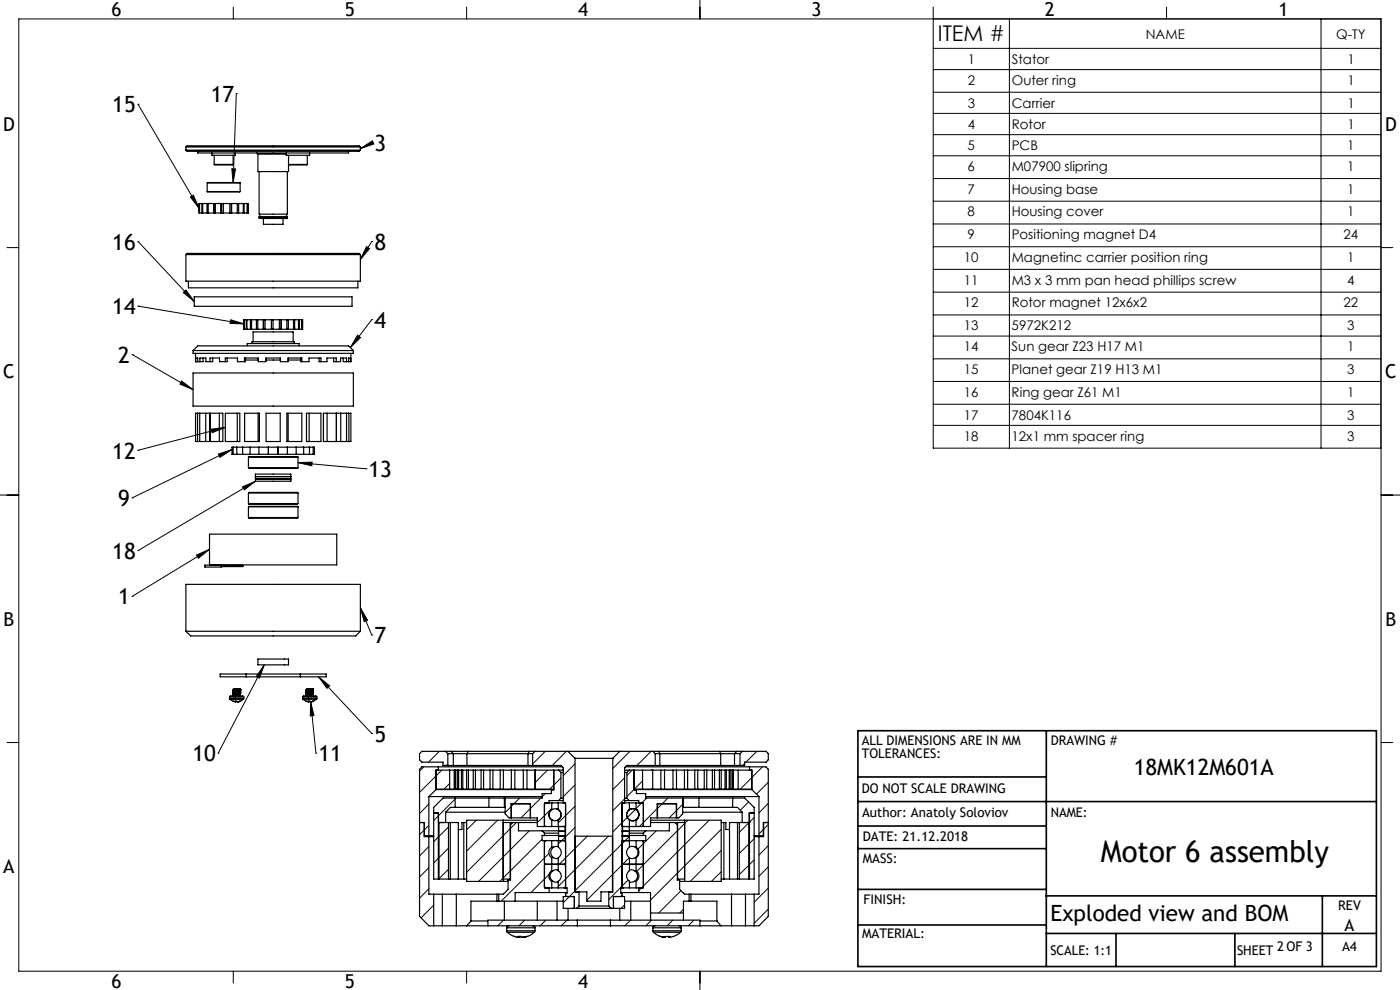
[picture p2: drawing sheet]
<svg xmlns="http://www.w3.org/2000/svg" width="297mm" height="210mm" viewBox="0 0 297 210" stroke-linecap="round" stroke-linejoin="round" font-family="sans-serif">
<g fill="none" stroke="#000" stroke-width=".21">
<path d="M4 4h288.9l.1 202h-289zM49.5 1.5v2.5M50.1 19.8h.1M50.1 19.8l-.6 19M99 1.5v2.5M148.5 0v4M198 14.8h94.9M198 19.6h94.9M198 10.3h94.9M198 1.5v93.6h94.9M214.1 4v91.1M247.5 1.5v2.5"/>
<path d="M280.2 4v91.1M29.3 22.1h.1M29.3 22.1l12.9 22.1M49.2 35.8h.8l-.5 3zM76.4 31.5l2.6-1.6 .3 .6zM78.9 30.3h.1M78.9 30.3l-2.5 1.2M198 24.1h94.9M198 28.6h94.9M198 33h94.9M198 37.9h94.9M1.5 52.5h2.5"/>
<path d="M29.3 51.2h.1M29.3 51.2l11.9 12.8M40.4 41.8l.6-.4 1.2 2.8zM77.8 52.3l.6 .4-2 2.4zM78.9 51.2h.1M78.9 51.2l-2.5 3.9M198 42.7h94.9M198 47.5h94.9M198 52.3h94.9M198 57.1h94.9M293 52.5h2.5M28 75.2h.1"/>
<path d="M28 75.2l13 7.4M29.3 64.9h.1M29.3 64.9l22.5 3.8M38.9 62l.5-.5 1.8 2.5zM48.9 67.8l2.9 .9-3-.1zM75.8 71.1l.7 .5-2.2 2.1zM78.9 67.8h.1M78.9 67.8l-4.6 5.9M198 62h94.9M198 66.8h94.9M198 71.3h94.9M198 76.1h94.9"/>
<path d="M29.3 95.5h.1M38.5 80.8l2.5 1.8-2.8-1.1zM44.8 91l3-.3-2.8 1.1zM46.3 96.3l2.9-1-2.5 1.7zM47.8 90.7l-18.5 4.8M49.2 95.3l-21.2 10.3M63.2 98.1l14.4 1.3M63.2 98.1l3-.1-.1 .8zM77.6 99.4h.1M198 80.9h94.9M198 85.8h94.9M198 90.2h94.9"/>
<path d="M0 105h4M28 105.6h.1M29.3 116.8h.1M41.7 117.7l2.7-1.2-2.3 1.9zM44.4 116.5l-16.4 10M51.4 103.3l2.8-1.2-2.4 1.8zM54.2 102.1l-24.9 14.7M293 105h4M28 126.5h.1M76.4 128.9l1.6 2.6-.7 .4zM76.4 128.9l2.5 5.8M78.9 134.7h.1"/>
<path d="M1.5 157.5h2.5M46.3 159.8h.1M56.1 141l-1.1 2.9-.6-.4zM56.1 141l-9.8 18.8M65.9 148.8l.7 3-.8 .1zM65.9 148.8l1.1 11M67 159.8h.1M67.6 143.6l11.3 12M67.6 143.6l2.3 1.9-.5 .5zM78.9 155.6h.1M93.2 159.4l-2.3 2.3M115.7 159.4l-2.7 2.7"/>
<path d="M120.2 159.4l-3 3M133.6 159.4l-3.6 3.6M138.1 159.4l-3 3M160.5 159.4l-2.2 2.3M293 157.5h2.5M89.9 162.7l-.9 .9M91 175.1l-2 2M91 179.6l-2 2M91 170.6l-2 2M93 177.5l-1 1.1M93.7 163.4l-4.7 4.7M95 162.1l-.3 .3"/>
<path d="M95.1 179.9l-2 2M95.1 175.4l-2 2M95.4 166.2l-1.2 1.2M96.6 169.5l-4.6 4.6M101.1 174l-2.1 2M105.6 174l-6.6 6.5M108.2 175.8l-9.2 9.2M108.4 171.1l-1.2 1.3M109.5 174.5l-1.2 1.2M110.2 169.3l-1.7 1.7M112.3 176.2l-4 4M114.7 169.3l-4.2 4.2"/>
<path d="M115 178l-6.7 6.7M115.7 168.3l-.7 .7M116.1 163.4l-2.5 2.6M117.1 171.5l-3.1 3M119 165l-2.4 2.4M119.9 177.6l-1.5 1.4M122 175.5l-2 2M122 162l-2.5 2.5M122 166.5l-2.5 2.5M122 171l-3.6 3.5M124.6 177.4l-6.2 6.1M129.1 177.4l-10.7 10.6"/>
<path d="M132.5 165l-2.5 2.5M132.5 169.5l-2.5 2.5M133.1 173.4l-3.1 3.1M133.5 177.5l-3.5 3.5M134.1 163.4l-1.1 1.1M134.5 167.5l-1.5 1.5M134.8 171.7l-1.7 1.7M136.3 165.7l-1.7 1.7M137.2 169.3l-2.3 2.2M139.2 176.2l-3.9 3.9M139.4 171.5l-3.8 3.8M141.7 169.3l-2.2 2.2"/>
<path d="M143.5 172l-1.5 1.5M143.7 176.2l-7.2 7.2M144.8 170.6l-1.3 1.3M145.9 174l-2.1 2.2M150.5 174l-6.7 6.7M153 175.9l-9.2 9.3M158 162l-.4 .4M158.8 170.1l-1.7 1.8M158.9 174.5l-2.1 2.1M158.9 179l-2.1 2M158.9 174.5h.1M160 173.4l-1 1"/>
<path d="M160 177.9l-1 1M161.7 162.7l-4.6 4.7M161.9 176l-.9 .9M163 165.9l-2.5 2.5M163 174.9l-1 1M163 179.4l-2 2M163 170.4l-2 2M91 184l-2 2M91 188.5l-2 2M92 192l-2.7 2.7M93 182.1l-1 .9M95.1 184.4l-2 2"/>
<path d="M106.8 195.2l-1.2 1.2M108.2 180.3l-6.7 6.7M108.2 184.7l-2.2 2.3M111.3 195.2l-1.2 1.2M115.8 195.2l-1.2 1.2M116.5 181l-10.2 10.2M116.5 185.5l-3.9 3.8M120.3 195.2l-1.2 1.2M122 189l-2.5 2.5M129.9 185.5l-5.4 5.5M129.9 181l-7.9 7.9M132 183.5l-2 1.9"/>
<path d="M132.5 191.9l-.7 .8M133.2 186.7l-4 4.1M133.5 181.9l-1.3 1.4M133.7 195.2l-1.2 1.2M136.4 183.5l-1.3 1.3M138.2 195.2l-1.2 1.2M142.7 195.2l-1.2 1.2M143.7 185.2l-5.7 5.7M143.7 180.7l-8.2 8.2M144.5 188.9l-4.8 4.8M145 192.9l-.8 .8M147.2 195.2l-1.2 1.2"/>
<path d="M153 180.4l-6.6 6.6M153 184.9l-2.1 2.1M158.9 183.5l-2.1 2M160 182.4l-1 1M163 183.9l-2 2M163 188.4l-3 3M163 192.9l-3 3M49.5 206v2.5M99 206v2.5M148.5 206v4"/>
</g>
<g fill="none" stroke="#000" stroke-width=".35">
<path d="M182 155h110v50h-110zM222 155v50M182 170h110M182 164.8h40M182 175.2h40M182 196.2h40M182 188.7h40M182 180h40M222 190h70M222 198h70M236.7 198v7M262 198v7"/>
<path d="M280.5 190v15"/>
</g>
<path d="M40.4 41.8l.6-.4 1.2 2.8zM49.2 35.8h.8l-.5 3zM75.8 71.1l.7 .5-2.2 2.1zM48.9 67.8l2.9 .9-3-.1zM76.4 31.5l2.6-1.6 .3 .6zM77.8 52.3l.6 .4-2 2.4zM51.4 103.3l2.8-1.2-2.4 1.8zM76.4 128.9l1.6 2.6-.7 .4zM67.6 143.6l2.3 1.9-.5 .5zM56.1 141l-1.1 2.9-.6-.4zM65.9 148.8l.7 3-.8 .1zM41.7 117.7l2.7-1.2-2.3 1.9zM63.2 98.1l3-.1-.1 .8zM46.3 96.3l2.9-1-2.5 1.7zM44.8 91l3-.3-2.8 1.1zM38.5 80.8l2.5 1.8-2.8-1.1zM38.9 62l.5-.5 1.8 2.5z" fill="#000"/>
<g fill="none" stroke="#000" stroke-width=".25">
<path d="M39.4 31.2a1.66 1.66 0 0 1 1.6-.3h35.2l.2 .3M39.4 31.2h37M39.4 31.8h37M39.4 31.8a2.02 2.02 0 0 0 1.7 .3h35.1l.2-.3M39.4 31.2v.6M41.9 32.1v.3h32v-.3M44 38.8h6.9M44 38.8v1.8M44.9 32.4v.5h5v-.5M45.4 34.9h4.1M45.4 32.9v2M49.5 32.9v2"/>
<path d="M50.9 38.8v1.8M54.4 32.4l.3 .3M54.7 32.7h6M54.7 32.7v3.7h6.5v-3.5M55 36.4v9h6v-9M60.7 32.4v.5h5v-.5M61.2 34.9h4zM65.2 32.9v2M76.4 31.2v.6M39.4 54h37M39.4 54v5.6h37v-5.6M39.4 54a1.66 1.66 0 0 1 1.6-.2h35.2l.2 .2"/>
<path d="M40 59.6v1.5h35.9v-1.5M42.2 43.2v2M42.3 43.2h.5M42.3 45.2h.5M42.3 43.2v2M43 43.2h.9M43 45.2h.9M43 43.2h-.2v2h.2M43 43.2v2M44 40.6h6.9M44.2 43.2h1.1M44.2 45.2h1.1"/>
<path d="M44.2 43.2h-.3v2h.3M44.2 43.2v2M45.7 43.2h1.1M45.7 45.2h1.1M45.7 43.2h-.3l-.1 2h.4M45.7 43.2v2M46.8 43.2h.2M46.8 45.2h.2M46.8 43.2v2M47 43.2h.4M47 45.2h.4M47 43.2v2"/>
<path d="M47.4 43.2h1.4M47.4 45.2h1.4M47.4 43.2v2M48.8 43.2h.3M48.8 45.2h.3M48.8 43.2v2M49.1 43.2h.1M49.1 43.2v2M49.1 45.2h.1M49.2 43.2h1.1M49.2 45.2h1.1M50.3 43.2h.3"/>
<path d="M50.3 45.2h.3M50.3 43.2v2M50.6 43.2v2M50.7 43.2h.9M50.7 45.2h.9M51.6 43.2h.2v2h-.2M51.6 43.2v2M51.9 43.2h.5M51.9 45.2h.5M52.4 43.2v2M52.6 43.2h.1v2h-.1M55 46.2v-.2h6v.2"/>
<path d="M55 46.2h6M55 46.2l.1 .1h5.7l.2-.1M55.1 45.4v.6M55.9 46.3v1.3h4.1v-1.3M60.8 45.4v.6M41 74.4l.9-1h32l1.1 1M41 74.4h34M41 74.4v.6h34v-.6M41 79.1h34v7h-34zM41.2 63h33.5v2h-33.5zM41.5 75.9h.4v.8M41.5 76.7h.1"/>
<path d="M41.5 75v1.7M41.5 76.7h.4M41.9 76.7h.5M42.4 76.7v-.8h1.3v.8h.9M43.1 75.9v.8h-.7M44.6 76.7v-.8h2v.8h1.2M45.1 75.9v.8h-.5M47.8 76.7v-.8h2.6v.8h1.5M48.2 75.9v.8h-.4M51.7 67.8v2M51.8 69.8h.4M51.8 67.8h.4"/>
<path d="M51.8 67.8v2M51.9 76.7v-.8h2.9v.8h1.6v-.8h3.1v.8h1.6v-.8h2.9v.8M52.1 76.4h2.7M52.1 75.9v.8h-.2M52.4 69.8h.7M52.4 67.8h.7M52.4 67.8h-.2v2h.2M52.4 67.8v2M52.5 73.4v-.5h11v.5M53.4 69.8h1M53.4 67.8h1M53.4 67.8h-.3v2h.3"/>
<path d="M53.4 67.8v2M53.4 72.9v-.4h9v.4M53.7 72.5v-2.1h8.5v2.1M54.7 69.8h1.1M54.7 67.8h1.1M54.7 67.8h-.3v2h.3M54.7 67.8v2M55.9 69.8h.3M55.9 67.8h.3M55.9 67.8v2M56.2 69.8h1.4M56.2 67.8h1.4"/>
<path d="M56.2 67.8v2M56.4 76.4h3.1M57.6 69.8h.3M57.6 67.8h.3M57.6 67.8v2M57.9 69.8h1.4M57.9 67.8h1.4M57.9 67.8v2M59.3 69.8h.3M59.3 67.8h.3M59.3 67.8v2M59.6 67.8h.1"/>
<path d="M59.6 67.8v2M59.6 69.8h.1M59.7 69.8h1.2M59.7 67.8h1.2M59.7 67.8v2M60.9 67.8h.3v2h-.3M60.9 67.8v2M61.1 76.4h2.7M61.2 69.8h1.1M61.2 67.8h1.1M62.3 69.8h.2M62.3 67.8h.2"/>
<path d="M62.3 67.8v2M62.5 67.8v2M62.5 69.8h.8M62.5 67.8h.8M63.3 67.8h.2v2h-.2M63.3 67.8v2M63.5 69.8h.5M63.5 67.8h.5M63.8 75.9v.8h.2M64 67.8v2M64 76.7h1.5v-.8h2.6v.8M64.1 67.8v2"/>
<path d="M67.7 75.9v.8h.4M68.1 76.7h1.3v-.8h1.9v.8M70.8 75.9v.8h.5M71.3 76.7h.9v-.8h1.3v.8M72.8 75.9v.8h.7M73.5 76.7h.5M74 76.7v-.8h.4v.8M74 76.7h.4M74.4 75v1.7M41.5 87.7h5.8v6h-5.8zM41.9 87.7v6M42.4 87.7v6"/>
<path d="M43.6 87.7v6M44.5 87.7v6M44.6 87.7v6M46.5 87.7v6M47.8 87.7h3.1v6h-3.1zM49.5 94.9h.7M49.5 96.4h.7M49.5 94.9h-.3v1.5h.3M49.5 94.9v1.5M50.2 94.9h1.3M50.2 96.4h1.3M50.2 94.9v1.5"/>
<path d="M50.3 87.7v6M51.5 94.9h1.6M51.5 96.4h1.6M51.5 94.9v1.5M51.9 87.7h3.1v6h-3.1zM52.7 99.2h10.5M52.7 97h10.5M52.7 99.2l.1 .2h10.3l.1-.2M52.7 97v2.2M53.1 94.9h1.8M53.1 96.4h1.8M53.1 94.9v1.5"/>
<path d="M54.8 87.7v6M54.9 94.9h2M54.9 96.4h2M54.9 94.9v1.5M56.4 87.7h3v6h-3zM56.9 96.4h2M56.9 94.9h2M56.9 94.9v1.5M58.9 94.9h2.1M58.9 96.4h2.1M58.9 94.9v1.5M60.9 87.7h3.1v6h-3.1z"/>
<path d="M61 96.4h1.8M61 94.9h1.8M61 94.9v1.5M61.1 87.7v6M62.8 94.9h1.6M62.8 96.4h1.6M62.8 94.9v1.5M63.2 97v2.2M64.4 96.4h1.3M64.4 94.9h1.3M64.4 94.9v1.5M65 87.7h3.1v6h-3.1z"/>
<path d="M65.6 87.7v6M65.7 96.4h.7M65.7 94.9h.7M65.7 94.9v1.5M66.4 94.9h.3v1.5h-.3M66.4 94.9v1.5M68.6 87.7h5.8v6h-5.8zM69.4 87.7v6M71.4 87.7v6M72.3 87.7v6M73.5 87.7v6M74 87.7v6"/>
<path d="M43.5 119.9h3.5v.4h-3.5zM44.5 113.3h26.9v6.5h-26.9zM47 119.9h.3M47.3 119.9h.5M47.3 119.9v.3M47.8 119.9h3.7M47.8 119.9v.3M51.4 120h.1v.2zM52.7 109.8h10.5M52.7 107.5h10.5M52.7 109.8l.1 .1h10.3l.1-.1M52.7 104.6h10.5"/>
<path d="M52.7 104.6l.1-.2h10.3l.1 .2M52.7 106.8h10.5M52.7 106.8l.1 .2h10.3l.1-.2M52.7 104.6v2.2M52.7 107.5v2.3M54.2 101.1h7.5zM54.2 100.6h7.5v1.5h-7.5zM54.2 101.6h7.5zM63.2 104.6v2.2M63.2 107.5v2.3M39.4 133.9h37M39.4 133.9v-9.9h37v9.9"/>
<path d="M39.4 133.9l1.1 1h35l.9-1M47 120.2h.3M47.3 120.2h.5M47.8 120.2h3.7M54.7 139.8h6.5v1.2h-6.5zM48.7 147.8l.1-.2h2.8l.1 .2M48.7 148.2l.1 .1M48.7 147.8h3M48.7 148.2h3M48.7 147.8v.4M48.8 148.3l.7 .5M48.8 148.3h2.8"/>
<path d="M49.5 146.5h.1l-.1 .2M49.5 146.7l.1 .1M49.5 147l.1 .1M49.5 147.2l.1 .1M49.5 147.5h.1M49.5 146.4h.1M49.5 147.2h.1M49.5 147.5l.1 .1M49.5 147h.1M49.5 146.7h.1M49.5 146.5h.1M49.5 146.4v.1"/>
<path d="M49.5 146.9v.1M49.5 146.3h.1M49.5 146.2h.1M49.5 148.8h.4M49.5 148.8h.1M49.5 146.2l.1 .1M49.6 146.8l-.1 .1M49.6 147.1l-.1 .1M49.6 147.3l-.1 .1M49.6 146.3l-.1 .1M49.6 147.6h-.1M49.6 146.8h.1"/>
<path d="M49.6 147.5v.1M49.6 146.5l1.2-.1-1.2 .2M49.6 146.8l1.2-.1zM49.6 147.5l1.2-.1zM49.9 148.8h.1M50 148.8h.1M50 148.8h-.1M50 147.4l-.5 .1M50 147.1l-.5 .1M50 146.9l-.5 .1M50 146.6l-.5 .1M50 146.4h-.5"/>
<path d="M50 146.9h-.5M50 147.3l-.5 .1M50 146.4h.1M50 146.6h.1M50 146.9h.1M50 147.1h.1M50 147.3v.1M50 147.6h.1M50 147.6h-.2M50.1 146.2h-.6M50.1 146.2l-.5 .1M50.1 146.2h.7l-1.2 .1"/>
<path d="M50.1 146.2h.1M50.1 148.8h.1M50.2 148.8h-.1M50.4 148.8h.1M50.5 148.8h.1M50.6 148.8h.1M50.8 146.9l-1.2 .1M50.8 147.2l-1.2 .1M50.8 147l-1.2 .1M50.8 146.4l.1 .1M50.8 146.7l.1 .1M50.8 146.9l.1 .1"/>
<path d="M50.8 147.2l.1 .1M50.8 147.5h.1M50.8 146.2l.1 .1M50.8 146.2h.1M50.8 146.4h.1M50.8 146.2h-1.3M50.8 146.1l-.7 .1M50.8 146.7h.1M50.8 147.4v.1M50.9 148.8h-.3M50.9 148.8h-1M50.9 146.6l-.1 .1"/>
<path d="M50.9 146.8l-.1 .1M50.9 147.1l-.1 .1M50.9 147.3l-.1 .1M50.9 147.5l-.1 .1zM50.9 146.3l-.1 .1M50.9 146.3h.1M50.9 147.1h.1M50.9 146.8h.1M50.9 146.6h.1M50.9 146.3l-.9 .1M50.9 147.6h-.6M50.9 147.3l-.9 .1"/>
<path d="M50.9 147.1h-.9M50.9 146.8l-.9 .1M50.9 146.6h-.9M50.9 147.5l-.9 .1M50.9 146.5l-.9 .1M50.9 147l-.9 .1M50.9 147.3h-.9M50.9 146.5v.1M50.9 147v.1M50.9 147.3h.1M51.6 148.3l-.7 .5M51.7 148.2l-.1 .1"/>
<path d="M51.7 147.8v.4M52.2 143h-5.5v.6h5.5M52.2 143v.6M52.2 143h11.5M52.2 143.6h11.5M63.7 143h5.5v.6h-5.5M63.7 143v.6M64.2 147.8l.1-.2h2.8l.1 .2M64.2 148.2l.1 .1M64.2 147.8h3M64.2 148.2h3M64.2 147.8v.4"/>
<path d="M64.3 148.3l.7 .5M64.3 148.3h2.8M64.9 146.5l.2 .1M64.9 146.8l.2 .1M64.9 147l.2 .1M64.9 147.3h.2M64.9 147.5l.2 .1M64.9 146.3l.2 .1M64.9 146.5h.2M64.9 146.7l.2 .1M64.9 147h.2M64.9 147.2l.2 .1"/>
<path d="M64.9 147.5h.2M64.9 146.4h.1M64.9 147.5h.1M64.9 147.3h.1M64.9 147h.1M64.9 146.8h.1M64.9 146.5h.1M64.9 146.7h.1M64.9 147.2h.1M64.9 146.7v.1M64.9 146.9v.1M64.9 147.2v.1"/>
<path d="M64.9 147.4v.1M65 148.8h.4M65 148.8h.1M65 146.7h-.1M65 147h-.1M65 147.5h-.1M65 146.2l.1 .1M65 146.2v.1M65 146.5h-.1M65.1 146.3h-.1M65.1 147.5h-.2M65.1 147.2l-.2 .1"/>
<path d="M65.1 147h-.2M65.1 146.7l-.2 .1M65.1 146.6l-.2 .1M65.1 146.8l-.2 .1M65.1 147.1l-.2 .1M65.1 147.3l-.2 .1M65.1 147.6h-.1M65.1 146.3l-.2 .1M65.1 146.3h.1M65.1 146.5v.1M65.1 146.8h.1M65.1 147v.1"/>
<path d="M65.1 147.3h.1M65.1 147.5v.1M65.4 148.8h.1M65.4 148.8h.5M65.5 148.8h.1M65.5 147.1h1l-.2 .1M65.5 146.4l1-.1-.2 .1M65.5 146.4h-.5M65.5 146.6l-.5 .1M65.5 146.9h-.5M65.5 147.1l-.5 .1M65.5 147.3l-.5 .1"/>
<path d="M65.5 147.4l-.5 .1M65.5 146.9l-.5 .1M65.5 146.2h-.5M65.5 146.4h.1M65.5 146.6h.1M65.5 146.9h.1M65.5 147.1h.1M65.5 147.3v.1M65.5 147.6h.1M65.5 147.6h-.2M65.5 146.2h.1M65.6 146.2l-.5 .1"/>
<path d="M65.6 148.8h.1M65.7 148.8h-.1M65.9 148.8h.1M66 148.8h.1M66.1 148.8h.1M66.3 146.4l.2 .1M66.3 146.7l.2 .1M66.3 147h.2M66.3 147.2l.2 .1M66.3 147.5h.2M66.3 146.2l.2 .1M66.3 146.2h.1"/>
<path d="M66.3 146.4h.1M66.3 146.2l-1.2 .1M66.3 146.4l-1.2 .2M66.3 146.7l-1.2 .1M66.3 147l-1.2 .1M66.3 147.2l-1.2 .1M66.3 147.5l-1.2 .1M66.3 146.4l-1.2 .1M66.3 146.9l-1.2 .1M66.3 147.4l-1.2 .1M66.3 146.2h-.7M66.3 146.7h.1"/>
<path d="M66.3 146.9v.1M66.3 147.2h.1M66.3 147.4v.1M66.3 147.4h.1M66.3 146.1h.1M66.3 146.1l-.8 .1M66.3 146.1v.1M66.4 146.2h-.1M66.4 146.2h-1.4M66.4 146.4l-.1 .1M66.4 146.7h-.1M66.4 146.9l-.1 .1"/>
<path d="M66.4 147.2h-.1M66.4 147.4l-.1 .1M66.4 147.4h-.1M66.4 147.1l-.1 .1M66.4 146.4h-.1M66.4 146.6h-.1M66.4 146.9h-.1M66.4 147.1h-.1M66.4 148.8h-.3M66.4 148.8h-.4M66.4 146.5l-.9 .1M66.4 146.8l-.9 .1"/>
<path d="M66.4 147l-.9 .1M66.4 147.3h-.9M66.4 147.5l-.9 .1M66.4 147.6h-.6M66.4 147.3l-.9 .1M66.4 146.6h-.9M66.4 146.6h.1M66.4 146.9h.1M66.4 147.1h.1M66.4 147.3h.1M66.4 147.6h.1M66.4 146.4h.1"/>
<path d="M66.4 146.3h.1M66.5 146.6l-.2 .1M66.5 146.8l-.2 .1M66.5 147.3l-.2 .1M66.5 147.6h-.1M66.5 146.5l-.2 .2M66.5 146.3l-1 .1M66.5 146.3v.1M66.5 147v.1M66.5 147.3v.1M66.5 147.5l-.1 .1M67.1 148.3l-.7 .5"/>
<path d="M67.2 148.2l-.1 .1M67.2 147.8v.4M94.5 159.4h1.2M94.5 159.4h-5l-.5 .5v1.3l.5 .5h4.5v.7h1M94.5 159.4l.5 .5M95 159.9h1.2M95 159.9v2.5M95.7 159.4h3.6M95.7 159.4l.5 .5M96.2 159.9h2.9M96.2 159.9v2.5M99.1 159.9h12.9"/>
<path d="M99.1 159.9v2.5M99.3 159.4h13M99.3 159.4l-.2 .5M112 159.9h1M112 159.9v2.5M112.3 159.4h1.2M112.3 159.4l-.3 .5M113 159.9v2.5M113.5 159.4h7M113.5 159.4l-.5 .5M120.5 159.4h11M120.5 159.4l1.5 1.5"/>
<path d="M131.5 159.4h7M131.5 159.4l-1.5 1.5M138.5 159.4h1.2M138.5 159.4l.5 .5M139 159.9h1M139 159.9v2.5M139.7 159.4h12.9M139.7 159.4l.3 .5M140 159.9v2.5M140 159.9h12.9M152.6 159.4h3.7M152.6 159.4l.3 .5"/>
<path d="M152.9 159.9h2.9M152.9 159.9v2.5M155.8 159.9h1.2M155.8 159.9v2.5M156.3 159.4h1.2M156.3 159.4l-.5 .5M157 159.9v2.5M157.5 159.4h5l.5 .5v1.3l-.5 .5h-4.5v.7h-1M157.5 159.4l-.5 .5M89 174.5h1v2.8h1M90 174.5v3h1M91 169h24"/>
<path d="M91 177.3h1M91 177.5h1M91 169v8.3M91 177.5v12.2h1M92 172.5h1v2h4.2v12M92.5 167.5h25M92.5 167.4h3.9v-4h-3.9v4.1M92.5 167.5l-1.5 1.5M93 162.7h26.3M93 162.7h-3.5l-.5 .5v31.2l2 2h1M93 162.7v.7M93 172.5v14"/>
<path d="M93.1 174.5v12M94.5 172.3h12.7M94.5 172.3v2.2M95 162.4h1.2M95.1 174.5v12M95.4 163.4v4M95.5 174.5v12M96.2 162.4h2.9M96.4 163.4v4M96.5 163.4h.1M96.5 167.4h.1M96.6 171.3h7.1"/>
<path d="M96.6 169.3h7.1M96.6 169.3v2M96.6 169.3h-2.6l-2 2v15.2h1M96.6 171.3h-1.1l-1 1M96.6 163.4v4M96.8 163.4h.3M96.8 167.4h.3M97.1 163.4h.2v4h-.2M97.1 163.4v4M97.4 163.4h.5M97.4 167.4h.5M97.9 163.4h.3v4h-.3"/>
<path d="M97.9 163.4v4M98.2 163.4h.8M98.2 167.4h.8M98.4 174.5v12M99 167.4h.4M99 163.4h.4M99 174.5h-1v1.5h-.8M99 163.4v4M99.1 162.4h12.9M99.4 163.4v4M99.4 163.4h1M99.4 167.4h1"/>
<path d="M100.4 163.4h.5v4h-.5M100.4 163.4v4M100.9 163.4h1.2M100.9 167.4h1.2M102.1 163.4h.5v4h-.5M102.1 163.4v4M102.7 167.4h1.3M102.7 163.4h1.3M103.7 171.3h3.3M103.7 169.3h3.3M103.7 169.3v2M104 163.4h.6v4h-.6"/>
<path d="M104 163.4v4M104.6 167.4h1.5M104.6 163.4h1.5M106.1 163.4h.7v4h-.7M106.1 163.4v4M106.8 174h7.2M106.8 174h-7.8v13h7.8M106.8 174v13M106.8 174.5h1.4M106.9 167.4h1.6M106.9 163.4h1.6M107 169.3v2"/>
<path d="M107 171.3h.2M107.2 169.3v3.3l.8 .9h6v1.8h1.5M108.2 174.5h.6M108.2 174.5v12M108.4 173.5h.1M108.4 173.5v-3h4.1v3M108.5 163.4h.7v4h-.7M108.5 163.4v4M108.8 174.5h1.2M108.8 174.5l-.5 .5v11.7h-.5v2l-1 1h-1M109.3 167.4h1.7M109.3 163.4h1.7"/>
<path d="M110 174.5h4M110 174.5v1.7h5M111 163.4h.8v4h-.8M111 163.4v4M111.9 167.4h1.6M111.9 163.4h1.6M112 162.4h1M112.5 170.5v3M113 162.4h6l.5 .5v7.4M113.6 163.4v4M115 176.2h3.5M115 176.2l.5 .5"/>
<path d="M115.5 176.7h3M115.5 177.2h3M115.5 178.3h.2M115.5 175.3h.2M115.5 177.2h-.5v1.1h.5M115.5 176.7v.5M115.5 178.3v10h1.6M115.5 175.1l.2 .2M115.7 175.3h1.4M115.7 178.3h1.4M115.7 170.3l-.2 .3M115.7 178.3l-.2 .3"/>
<path d="M117.1 173.9h.1M117.1 171.7a1.32 1.32 0 0 0 0 2.2M117.1 171.7h.1M117.1 170.3h1.3M117.1 175.3h1.3M117.1 179.7a1.32 1.32 0 0 0 0 2.2M117.1 179.7h.3M117.1 178.3h1.3M117.1 170.3h-1.6v5M117.1 170.3v1.4M117.1 173.9v1.4M117.1 178.3v1.4"/>
<path d="M117.5 163.4v4.2h-.5v.7h-2v1h-8M118.1 174l.3 .1M118.4 171.5l-.3 .1M118.4 179.6a1.3 1.3 0 0 0-1.6 1.2 1.3 1.3 0 0 0 1.6 1.3M118.4 170.3v1.4a1.28 1.28 0 0 1 0 2.2v1.4M118.4 178.3v1.4a1.28 1.28 0 0 1 0 2.2v2.8a1.28 1.28 0 0 1 0 2.2v1.4M118.4 175.3h1.5M118.4 178.3h1.5M118.4 170.3h1.6v18M118.5 176.3h1.5M118.5 177.3h1.5M118.5 169.8h1"/>
<path d="M118.5 163.4h1M118.5 163.4h-5v4h4M118.5 175.3v3M118.5 169.8h-2v.5M118.5 163.4l.5 .5M119 169.3h.5M119 163.9h.5M119 169.3l-.5 .5M119 163.9v5.4M119.7 170.3l.3 .3M119.7 178.3l.3 .3M119.9 175.3h.1"/>
<path d="M119.9 178.3h.1M119.9 175.3v3M120 175.1l-.3 .2M122 160.9h8M122 160.9v28.3h2.5v2h3v-2h2.5v-28.3M132 175.3h.1M132 176.3h1.5M132 178.3h.1M132 177.3h1.5M132 175.1l.3 .2M132.1 175.3v3M132.1 175.3h1.4"/>
<path d="M132.1 178.3h1.4M132.3 170.3l-.3 .3M132.3 178.3l-.3 .3M132.5 163.4h1M132.5 169.3h.5M132.5 169.8h1M132.5 163.9h.5M132.7 162.7h26.3M133 169.3l.5 .5M133 163.9v5.4M133.5 176.7h3M133.5 176.2h3.5"/>
<path d="M133.5 177.2h3M133.5 175.3v3M133.5 163.4h2.8M133.5 169.8h2v.5M133.5 163.4l-.5 .5M133.5 171.7a1.31 1.31 0 0 1 2 1.1 1.31 1.31 0 0 1-2 1.1M133.5 179.6a1.31 1.31 0 0 1 1.9 1.2 1.31 1.31 0 0 1-1.9 1.2M133.5 170.3h1.4M133.5 175.3h1.4M133.5 171.7a1.32 1.32 0 0 0 0 2.2M133.5 178.3h1.4M133.5 178.3v1.4a1.32 1.32 0 0 0 0 2.2v2.8a1.32 1.32 0 0 0 0 2.2v1.4"/>
<path d="M133.5 171.7h.1M133.5 170.3h-1.5v18M133.5 170.3v1.4M133.5 173.9v1.4M133.6 174h-.1M134.5 167.5h25M134.5 167.4h1.8M134.5 163.4v4.2h.5v.7h2v1h8M134.8 179.7h.1M134.9 173.9h.1M134.9 171.7h.1M134.9 171.7a1.32 1.32 0 0 1 0 2.2"/>
<path d="M134.9 179.7a1.32 1.32 0 0 1 0 2.2M134.9 175.3h1.3M134.9 178.3h1.3M134.9 170.3h1.6v5M134.9 170.3v1.4M134.9 173.9v1.4M134.9 178.3v1.4M136.2 178.3h.3M136.2 175.3h.3M136.2 170.3l.3 .3M136.2 178.3l.3 .3M136.3 163.4h2.2v4h-2.2"/>
<path d="M136.3 163.4v4M136.5 177.2h.5v1.1h-.5M136.5 176.7v.5M136.5 178.3v10h-1.6M136.5 175.1l-.3 .2M137 169h24M137 176.2l-.5 .5M138 174.5h4M138 174h7.2M138.3 167.4h1.8M138.3 163.4h1.8M139 162.4h1"/>
<path d="M139 162.4h-6l-.5 .5v7.4M139.4 173.5h.1M139.4 173.5h-1.4v1.8h-1.5M139.4 173.5v-3h4.1v3M139.5 170.5v3M140 162.4h12.9M141 167.4h1.7M141 163.4h1.7M141 163.4h-.8v4h.8M141 163.4v4M142 174.5h1.2M142 174.5v1.7h-5"/>
<path d="M143.2 174.5h.6M143.2 174.5l.5 .5v11.7h.5v2l1 1h1M143.5 170.5v3M143.5 167.4h1.6M143.5 163.4h1.6M143.5 163.4h-.7v4h.7M143.5 163.4v4M143.8 174.5h1.4M143.8 174.5v12M144.8 172.3h12.6M144.8 169.3v3.3l-.8 .9h-4.5M144.8 171.3h.2"/>
<path d="M145 171.3h3.3M145 169.3h3.3M145 169.3v2M145.2 174h7.8v13h-7.8M145.2 174v13M145.9 167.4h1.5M145.9 163.4h1.5M145.9 163.4h-.7v4h.7M145.9 163.4v4M148 167.4h1.3M148 163.4h1.3M148 163.4h-.6v4h.6"/>
<path d="M148 163.4v4M148.3 171.3h7.1M148.3 169.3h7.1M148.3 169.3v2M149.9 163.4h-.5v4h.5M149.9 163.4h1.2M149.9 167.4h1.2M149.9 163.4v4M151.6 163.4h-.5v4h.5M151.6 163.4h1M151.6 167.4h.9M151.6 163.4v4"/>
<path d="M152.9 162.4h2.9M153 163.4h-.4v4h.4M153 174.5h1v1.5h.8M153 163.4h.7M153 167.4h.7M153 163.4v4M153.6 174.5v12M154.1 163.4h-.3v4h.3M154.1 163.4h.5M154.1 167.4h.5M154.1 163.4v4M154.9 163.4h-.2v4h.2"/>
<path d="M154.9 163.4h.3M154.9 167.4h.3M154.9 163.4v4M155.4 163.4v4M155.4 163.4h4.1v4.1M155.4 167.4h4.1M155.4 169.3h2.6l2 2v15.2h-1M155.4 171.3h1.1l.9 1M155.4 169.3v2M155.6 163.4v4M155.8 162.4h1.2M156.5 174.5v12"/>
<path d="M156.6 163.4v4M156.8 174.5v12M157.4 172.3v2.2M158.9 174.5v12M159 162.7h3.5l.5 .5v31.2l-2 2h-1M159 162.7v.7M159 172.5v14M159.5 167.5l1.5 1.5M160 177.3h1M160 177.5h1M160 172.5h-1.1v2h-4.1v12M161 169v8.3"/>
<path d="M161 177.5v12.2h-1M162 174.5v3h-1M163 174.5h-1.1v2.8h-.9M92 189.7h1.8M92 196.4h1.8M92 189.7v6.7M93 186.5h.1M93.1 186.5h5.9M93.8 189.7h3M93.8 196.4h3M93.8 189.7v6.7M96.8 196.4h2.2"/>
<path d="M96.8 189.7h8.6M96.8 189.7v6.7M99 196.4h4.5M99.9 195.4h3.6M99.9 195.4l-.9 1M103.5 196.4h19M105.4 191.2h.4M105.4 189.7h.4M105.4 191.2h-5.5v4.2M105.4 189.7v1.5M105.8 191.2h3.5M105.8 189.7v1.5"/>
<path d="M106.8 187h1M106.8 186.5h1.4M107 191.2v4M107.5 197.4l.1 .4M107.5 196.8h6M107.5 197.4h6M107.5 196.8v.6M107.6 197.8l1.4 .8M107.6 197.8h5.7M108 196.4l-.4 .1-.1 .3M108.2 186.5h.1M109 198.6l1 .2"/>
<path d="M109 198.6h.1M109.3 191.2h10.2M109.9 198.8h.2M110 198.8l-.2-.2a.86 .86 0 0 1 1 .2h.3M110 198.6v.2M110.1 198.6v.2M110.3 198.8h-.2M110.3 198.6v.2M110.4 198.6l-.1 .2M111.1 198.8h.1M111.3 198.8h-.2M111.3 198.7v.1"/>
<path d="M111.9 198.6l-.6 .2M111.9 198.6l-.8 .2M113 196.4l.3 .1 .2 .3M113.3 197.8l-1.4 .8M113.5 197.4l-.2 .4M113.5 196.8v.6M114 191.2v4M115.5 183.1l.2 .2M115.5 188.1l.2 .2M115.7 183.3h4M115.7 183.3l-.2 .3M116.5 189.3h3.8"/>
<path d="M116.5 189.3h-7.2v1.9M116.5 188.3v1M117.1 181.9h.3M117.1 186.9h.2M117.1 184.7a1.32 1.32 0 0 0 0 2.2M117.1 184.7h.2M117.1 188.3h1.3M117.1 181.9v2.8M117.1 186.9v1.4M118.2 191.2v4M118.4 184.6a1.31 1.31 0 0 0-1.7 1.2 1.31 1.31 0 0 0 1.7 1.3M118.4 188.3h1.3"/>
<path d="M119.7 183.3h.3M119.7 188.3h.3M119.7 183.3l.3 .3M120 188.3h.3v1.1h-.3v.5l.2 .3M120 183.1l-.3 .2M120 188.1l-.3 .2M120.5 192.7v2.5M121.8 192.7v-2.5h-2.3v2.5h2.8M122 189.2v-11.8h7.9v11.8M122.3 192.7h7.3M122.5 195.2h7M122.5 196.4h7"/>
<path d="M122.5 195.2h-19v1.2M122.5 195.2v1.2M122.8 192.2h6.4M122.8 192.2l-.5 .5M122.8 189.2v3M129.2 192.2l.4 .5M129.2 189.2v3M129.5 196.4h19M129.5 195.2v1.2M129.5 195.2h19v1.2M129.6 192.7h2.9v-2.5h-2.4v2.5M131.5 192.7v2.5"/>
<path d="M131.7 189.3h3.8M132 183.3h.3M132 188.3h.3M132 188.3h-.3v1.1h.3v.5l-.3 .3M132 183.1l.3 .2M132 188.1l.3 .2M132.3 183.3h3.9M132.3 188.3h1.2M132.3 183.3l-.3 .3M132.5 191.2h5.5M133.5 184.6a1.32 1.32 0 0 1 1.8 1.2 1.32 1.32 0 0 1-1.8 1.3M133.5 188.3h1.4"/>
<path d="M133.8 191.2v4M134.6 186.9h.3M134.6 184.7h.3M134.8 181.9h.1M134.9 184.7a1.32 1.32 0 0 1 0 2.2M134.9 181.9v2.8M134.9 186.9v1.4M135.5 189.3h2.5v5.9M135.5 188.3v1M136.2 183.3l.3 .3M136.5 183.1l-.3 .2M136.5 188.1l-.3 .2"/>
<path d="M138 193.7h7M138.5 197.4l.1 .4M138.5 197.4h6M138.5 196.8h6M138.5 196.8v.6M138.6 197.8l1.5 .8M138.6 197.8h5.8M138.9 196.4l-.3 .1-.1 .3M140.1 198.6l.9 .2a.69 .69 0 0 1 .9-.1v.1M140.1 198.6l.6 .2M140.7 198.8h.3M140.7 198.8h.1"/>
<path d="M141 198.8h.1M141.8 198.6l.1 .2M141.9 198.8h.1M141.9 198.8v-.2v.2M142 198.8h.1M143.7 186.5h.1M143.8 186.5h1.4M144 196.4l.4 .1 .1 .3M144.2 187h1M144.4 197.8a3.7 3.7 0 0 1-2.4 1h-.1M144.5 197.4l-.1 .4M144.5 196.8v.6"/>
<path d="M146.2 191.2h.4M146.2 189.7h.4M146.2 191.2h-1.2v4M146.2 189.7v1.5M146.6 189.7h8.6M146.6 191.2h5.5v4.2M146.6 189.7v1.5M148.5 195.4h3.6M148.5 196.4h4.5M152.1 195.4l.9 1M153 196.4h2.2M153 186.5h5.9"/>
<path d="M155.2 189.7h3M155.2 196.4h3M155.2 189.7v6.7M158.2 189.7h1.8M158.2 196.4h1.8M158.2 189.7v6.7M158.9 186.5h.1M160 189.7v6.7"/>
<circle cx="117.8" cy="172.8" r="1.27"/>
<circle cx="134.2" cy="172.8" r="1.27"/>
</g>
<text font-size="6.3" x="233.5" y="182.9">Motor 6 assembly</text>
<g font-size="4.7">
<text x="23.8" y="23.8">15</text>
<text x="44.7" y="21.6">17</text>
<text x="79.4" y="32.1">3</text>
<text x="23.8" y="53">16</text>
<text x="79.4" y="53">8</text>
<text x="23.8" y="66.7">14</text>
<text x="79.4" y="69.6">4</text>
<text x="25.1" y="76.9">2</text>
<text x="23.8" y="97.3">12</text>
<text x="78.2" y="101.2">13</text>
<text x="25.1" y="107.3">9</text>
<text x="23.8" y="118.5">18</text>
<text x="25.1" y="128.2">1</text>
<text x="79.4" y="136.5">7</text>
<text x="40.8" y="161.5">10</text>
<text x="67.6" y="161.5">11</text>
<text x="79.4" y="157.4">5</text>
<text x="240.5" y="164.3">18MK12M601A</text>
<text x="222.8" y="195.3">Exploded view and BOM</text>
</g>
<text font-size="4.6" x="199" y="8.7">ITEM #</text>
<g font-size="4.1">
<text x="23.7" y="3.4">6</text>
<text x="73.2" y="3.4">5</text>
<text x="122.7" y="3.4">4</text>
<text x="172.2" y="3.4">3</text>
<text x="221.7" y="3.4">2</text>
<text x="271.2" y="3.4">1</text>
<text x=".7" y="27.8">D</text>
<text x="293.8" y="27.8">D</text>
<text x=".7" y="80.3">C</text>
<text x="293.9" y="80.3">C</text>
<text x=".7" y="132.8">B</text>
<text x="293.9" y="132.8">B</text>
<text x=".7" y="185.3">A</text>
<text x="23.7" y="209.6">6</text>
<text x="73.2" y="209.6">5</text>
<text x="122.7" y="209.6">4</text>
</g>
<text font-size="3.5" x="285.2" y="197.4">A</text>
<g font-size="2.8">
<text x="243.1" y="8.2">NAME</text>
<text x="283.5" y="8.2">Q-TY</text>
<text x="205.3" y="18">2</text>
<text x="205.3" y="13.6">1</text>
<text x="214.6" y="18">Outer ring</text>
<text x="214.7" y="13.6">Stator</text>
<text x="285.8" y="18">1</text>
<text x="285.8" y="13.6">1</text>
<text x="205.3" y="22.9">3</text>
<text x="214.6" y="22.9">Carrier</text>
<text x="285.8" y="22.9">1</text>
<text x="205.3" y="27.4">4</text>
<text x="214.6" y="27.4">Rotor</text>
<text x="285.8" y="27.4">1</text>
<text x="205.3" y="31.8">5</text>
<text x="214.6" y="31.8">PCB</text>
<text x="285.8" y="31.8">1</text>
<text x="205.3" y="41.1">7</text>
<text x="205.3" y="36.2">6</text>
<text x="214.6" y="41.1">Housing base</text>
<text x="214.6" y="36.2">M07900 slipring</text>
<text x="285.8" y="41.1">1</text>
<text x="285.8" y="36.2">1</text>
<text x="205.3" y="45.9">8</text>
<text x="214.6" y="45.9">Housing cover</text>
<text x="285.8" y="45.9">1</text>
<text x="205.3" y="50.7">9</text>
<text x="214.6" y="50.7">Positioning magnet D4</text>
<text x="285" y="50.7">24</text>
<text x="204.5" y="55.5">10</text>
<text x="214.6" y="55.5">Magnetinc carrier position ring</text>
<text x="285.8" y="55.5">1</text>
<text x="204.5" y="65.2">12</text>
<text x="204.5" y="60.4">11</text>
<text x="214.6" y="65.2">Rotor magnet 12x6x2</text>
<text x="214.6" y="60.4">M3 x 3 mm pan head phillips screw</text>
<text x="285" y="65.2">22</text>
<text x="285.8" y="60.4">4</text>
<text x="204.5" y="70.1">13</text>
<text x="214.6" y="70.1">5972K212</text>
<text x="285.8" y="70.1">3</text>
<text x="204.5" y="74.5">14</text>
<text x="214.6" y="74.5">Sun gear Z23 H17 M1</text>
<text x="285.8" y="74.5">1</text>
<text x="204.5" y="79.3">15</text>
<text x="214.6" y="79.3">Planet gear Z19 H13 M1</text>
<text x="285.8" y="79.3">3</text>
<text x="204.5" y="89">17</text>
<text x="204.5" y="84.1">16</text>
<text x="214.6" y="89">7804K116</text>
<text x="214.6" y="84.1">Ring gear Z61 M1</text>
<text x="285.8" y="89">3</text>
<text x="285.8" y="84.1">1</text>
<text x="204.5" y="93.4">18</text>
<text x="214.6" y="93.4">12x1 mm spacer ring</text>
<text x="285.8" y="93.4">3</text>
<text x="182.8" y="158">ALL DIMENSIONS ARE IN MM</text>
<text x="182.8" y="160.8">TOLERANCES:</text>
<text x="222.9" y="157.9">DRAWING #</text>
<text x="182.8" y="168.2">DO NOT SCALE DRAWING</text>
<text x="182.9" y="173.4">Author: Anatoly Soloviov</text>
<text x="222.9" y="173.4">NAME:</text>
<text x="183" y="178.4">DATE: 21.12.2018</text>
<text x="183" y="183.1">MASS:</text>
<text x="183.2" y="191.7">FINISH:</text>
<text x="283.9" y="193">REV</text>
<text x="182.9" y="198.9">MATERIAL:</text>
<text x="222.8" y="202.7">SCALE: 1:1</text>
<text x="262.4" y="202.7">SHEET</text>
<text x="270.9" y="201.7">2 OF 3</text>
<text x="284.7" y="201.7">A4</text>
</g>
</svg>
